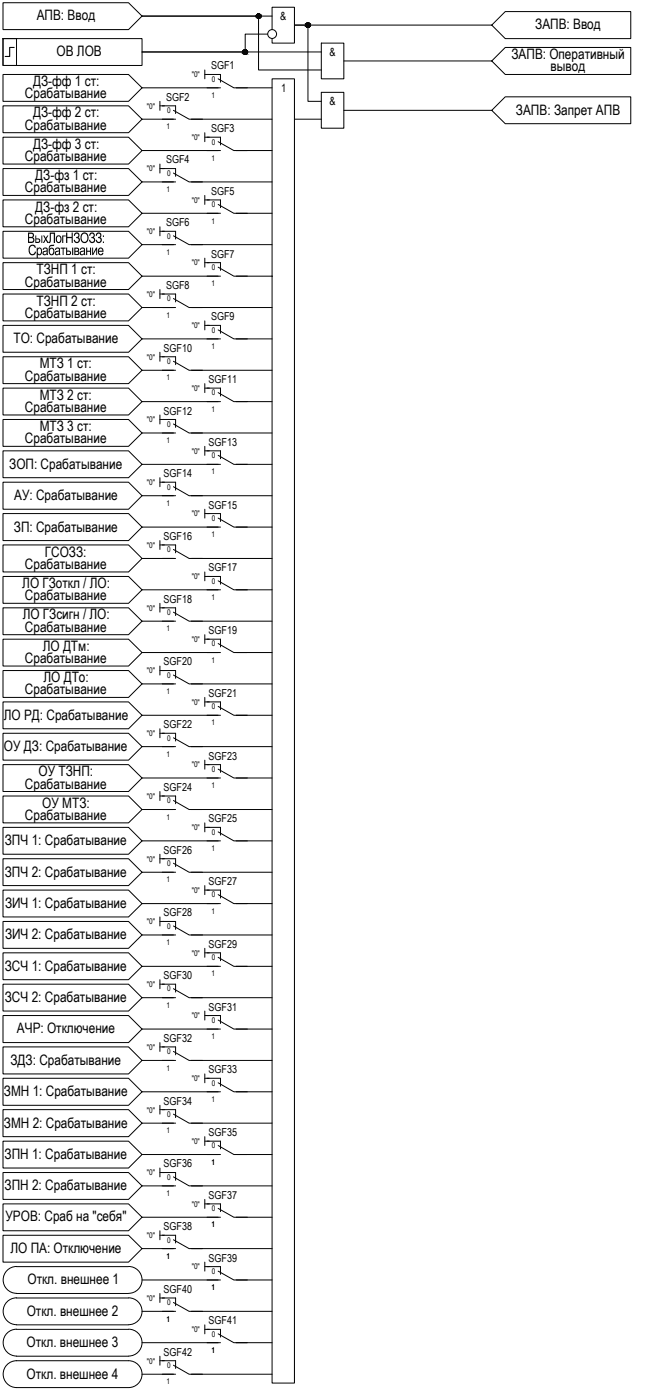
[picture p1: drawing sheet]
<svg xmlns="http://www.w3.org/2000/svg" width="176mm" height="382mm" viewBox="0 0 176 382" stroke-linecap="round" stroke-linejoin="round" font-family="sans-serif">
<!-- layer: 0 -->
<g fill="none" stroke="#000" stroke-width=".27">
<path d="M.8 .7h34.2l3.7 3.7-3.7 3.7h-34.2zM.8 10.5h3.7v7.4h-3.7zM.8 10.5h37.9v7.4h-37.9zM38.7 4.4h31.8v14.7h17.1M38.7 4.4h35.4M55.8 19.1v2.4M72.9 9.3h-6.1v4.9h-28.1h48.9M74.1 8.1v-6.1h6.1v9.8h-6.1v-1.3M87.6 11.8h6.1v9.7h-6.1zM93.7 16.6h40.3M134 6.8l3.7-3.6h34.2v7.3h-34.2zM134 6.8h-53.8h3.7v20.8h3.7"/>
<path d="M134 16.6l3.7-3.7h34.2v7.4h-34.2zM.8 20.3h34.2l3.7 3.6-3.7 3.7h-34.2zM.8 28.9h34.2l3.7 3.6-3.7 3.7h-34.2zM.8 37.4h34.2l3.7 3.6-3.7 3.7h-34.2zM38.7 32.5h8.6M38.7 23.9h20.8M43.6 27.6v2.5M43.6 28.9h1.2M52.1 32.5h22M55.8 36.2v2.4M55.8 20.3h1.2M55.8 37.4h1.2"/>
<path d="M64.4 23.9h9.7M74.1 21.5h6.1v355.6h-6.1zM80.2 32.5h7.4M87.6 25.2h6.1v9.8h-6.1zM93.7 30.1h40.3M134 30.1l3.7-3.7h34.2v7.3h-34.2zM.8 46h34.2l3.7 3.6-3.7 3.7h-34.2zM.8 54.5h34.2l3.7 3.7-3.7 3.6h-34.2zM38.7 58.2h20.8M38.7 49.6h8.6M38.7 41h20.8M43.6 44.7v2.5"/>
<path d="M43.6 46h1.2M52.1 49.6h22M55.8 53.3v2.4M55.8 54.5h1.2M64.4 58.2h9.7M64.4 41h9.7M.8 63.1h34.2l3.7 3.6-3.7 3.7h-34.2zM.8 71.6h34.2l3.7 3.7-3.7 3.6h-34.2zM38.7 75.3h20.8M38.7 66.7h8.6M43.6 61.8v2.5M43.6 78.9v2.5"/>
<path d="M43.6 63.1h1.2M52.1 66.7h22M55.8 70.4v2.4M55.8 71.6h1.2M64.4 75.3h9.7M.8 80.2h34.2l3.7 3.6-3.7 3.7h-34.2zM.8 88.7h34.2l3.7 3.7-3.7 3.6h-34.2zM.8 97.3h34.2l3.7 3.7-3.7 3.6h-34.2zM38.7 92.4h20.8M38.7 83.8h8.6M43.6 96v2.5M43.6 80.2h1.2"/>
<path d="M43.6 97.3h1.2M52.1 83.8h22M55.8 87.5v2.4M55.8 88.7h1.2M64.4 92.4h9.7M.8 105.8h34.2l3.7 3.7-3.7 3.6h-34.2zM.8 114.4h34.2l3.7 3.7-3.7 3.6h-34.2zM38.7 118.1h8.6M38.7 109.5h20.8M38.7 101h8.6M43.6 113.1v2.5M43.6 114.4h1.2"/>
<path d="M52.1 118.1h22M52.1 101h22M55.8 104.6v2.4M55.8 105.8h1.2M64.4 109.5h9.7M.8 122.9h34.2l3.7 3.7-3.7 3.6h-34.2zM.8 131.5h34.2l3.7 3.7-3.7 3.6h-34.2zM38.7 135.2h8.6M38.7 126.6h20.8M43.6 130.2v2.5M43.6 131.5h1.2M52.1 135.2h22"/>
<path d="M55.8 121.7v2.4M55.8 138.8v2.5M55.8 122.9h1.2M64.4 126.6h9.7M.8 157.2h34.2l3.7 3.6-3.7 3.7h-34.2zM38.7 143.7l-3.7 3.7h-34.2v-7.4h34.2l3.7 3.7h20.8M38.7 152.3l-3.7 3.6h-34.2v-7.3h34.2l3.7 3.7h8.6M43.6 147.4v2.4M43.6 148.6h1.2M52.1 152.3h22M55.8 155.9v2.5M55.8 157.2h1.2"/>
<path d="M55.8 140h1.2M64.4 143.7h9.7M.8 165.7h34.2l3.7 3.7-3.7 3.6h-34.2zM.8 174.3h34.2l3.7 3.6-3.7 3.7h-34.2zM38.7 177.9h20.8M38.7 169.4h8.6M38.7 160.8h20.8M43.6 164.5v2.4M43.6 165.7h1.2M52.1 169.4h22M55.8 173v2.5M55.8 174.3h1.2"/>
<path d="M64.4 177.9h9.7M64.4 160.8h9.7M.8 182.8h34.2l3.7 3.7-3.7 3.6h-34.2zM.8 191.4h34.2l3.7 3.6-3.7 3.7h-34.2zM.8 199.9h34.2l3.7 3.7-3.7 3.6h-34.2zM38.7 195h20.8M38.7 186.5h8.6M43.6 181.6v2.5M43.6 198.7v2.5M43.6 199.9h1.2M43.6 182.8h1.2M52.1 186.5h22"/>
<path d="M55.8 190.1v2.5M55.8 191.4h1.2M64.4 195h9.7M.8 208.5h34.2l3.7 3.6-3.7 3.7h-34.2zM.8 217h34.2l3.7 3.7-3.7 3.7h-34.2zM38.7 212.1h20.8M38.7 203.6h8.6M43.6 215.8v2.5M43.6 217h1.2M52.1 203.6h22M55.8 207.2v2.5M55.8 208.5h1.2"/>
<path d="M64.4 212.1h9.7M.8 225.6h34.2l3.7 3.7-3.7 3.6h-34.2zM.8 234.1h34.2l3.7 3.7-3.7 3.7h-34.2zM38.7 237.8h8.6M38.7 229.3h20.8M38.7 220.7h8.6M43.6 232.9v2.5M43.6 234.1h1.2M52.1 237.8h22M52.1 220.7h22M55.8 224.4v2.4M55.8 225.6h1.2"/>
<path d="M64.4 229.3h9.7M.8 242.7h34.2l3.7 3.7-3.7 3.6h-34.2zM.8 259.8h34.2l3.7 3.7-3.7 3.6h-34.2zM.8 251.2h34.2l3.7 3.7-3.7 3.7h-34.2zM38.7 254.9h8.6M38.7 246.4h20.8M43.6 250v2.5M43.6 251.2h1.2M52.1 254.9h22M55.8 241.5v2.4M55.8 258.6v2.4M55.8 259.8h1.2"/>
<path d="M55.8 242.7h1.2M64.4 246.4h9.7M.8 276.9h34.2l3.7 3.7-3.7 3.7h-34.2zM.8 268.3h34.2l3.7 3.7-3.7 3.7h-34.2zM38.7 272h8.6M38.7 263.5h20.8M43.6 267.1v2.5M43.6 268.3h1.2M52.1 272h22M55.8 275.7v2.4M55.8 276.9h1.2M64.4 263.5h9.7"/>
<path d="M.8 285.4h34.2l3.7 3.7-3.7 3.7h-34.2zM.8 294h34.2l3.7 3.7-3.7 3.7h-34.2zM38.7 280.6h20.8M38.7 289.1h8.6M38.7 297.7h20.8M43.6 284.3v2.4M43.6 285.4h1.2M52.1 289.1h22M55.8 292.8v2.4M55.8 294h1.2M64.4 280.6h9.7M64.4 297.7h9.7"/>
<path d="M.8 311.1h34.2l3.7 3.7-3.7 3.7h-34.2zM.8 302.5h34.2l3.7 3.7-3.7 3.7h-34.2zM.8 319.7h34.2l3.7 3.6-3.7 3.7h-34.2zM38.7 306.2h8.6M38.7 314.8h20.8M43.6 301.4v2.4M43.6 318.5v2.4M43.6 302.5h1.2M43.6 319.7h1.2M52.1 306.2h22M55.8 309.9v2.4M55.8 311.1h1.2"/>
<path d="M64.4 314.8h9.7M.8 328.2h34.2l3.7 3.7-3.7 3.7h-34.2zM.8 336.8h34.2l3.7 3.6-3.7 3.7h-34.2zM38.7 323.3h8.6M38.7 331.9h20.8M43.6 335.6v2.4M43.6 336.8h1.2M52.1 323.3h22M55.8 327v2.5M55.8 328.2h1.2M64.4 331.9h9.7M4.5 352.7h30.5"/>
<path d="M4.5 353.9h30.5M4.5 352.6a3.6 3.6 0 0 1-3.6-3.6 3.6 3.6 0 0 1 3.6-3.7h30.5a3.7 3.7 0 0 1 3.7 3.7 3.7 3.7 0 0 1-3.7 3.6M4.5 353.9a3.7 3.7 0 0 0-3.6 3.6 3.7 3.7 0 0 0 3.6 3.7h30.5a3.7 3.7 0 0 0 3.7-3.7 3.7 3.7 0 0 0-3.7-3.6M38.7 340.4h8.6M38.7 349h20.8M38.7 357.5h8.6M43.6 352.7v2.4M43.6 353.9h1.2M52.1 340.4h22M52.1 357.5h22M55.8 344.1v2.5M55.8 345.3h1.2"/>
<path d="M64.4 349h9.7M1.9 372.1a3.7 3.7 0 0 1 2.6-1.1h30.5a3.7 3.7 0 0 1 3.7 3.7 3.7 3.7 0 0 1-3.7 3.6h-30.5a3.7 3.7 0 0 1-3.4-2.2 3.7 3.7 0 0 1 .8-4zM4.5 369.8h30.5M4.5 369.7a3.6 3.6 0 0 1-3.6-3.6 3.6 3.6 0 0 1 3.6-3.7h30.5a3.7 3.7 0 0 1 3.7 3.7 3.7 3.7 0 0 1-3.7 3.6M38.7 366.1h20.8M38.7 374.7h8.6M43.6 369.8v2.4M43.6 371h1.2M52.1 374.7h22M55.8 361.2v2.5M55.8 362.4h1.2M64.4 366.1h9.7"/>
<circle cx="66.8" cy="14.1" r=".61"/>
<circle cx="70.5" cy="4.4" r=".61"/>
<circle cx="74.2" cy="9.3" r="1.21"/>
<circle cx="83.9" cy="6.8" r=".61"/>
</g>
<g fill="none" stroke="#000" stroke-width=".27">
<path d="M44.2 28.9h3.7v2.1M44.2 32.5h3.7M47.3 30.1l4.2 2.4h3.7M56.4 20.3h3.7v2.1M56.4 37.4h3.7v2.1M56.4 23.9h3.7M59.5 21.5l4.2 2.4h3.7M59.5 38.6l4.2 2.4h3.7M44.2 46h3.7v2.1M44.2 49.6h3.7M47.3 47.2l4.2 2.4h3.7M56.4 54.5h3.7v2.1"/>
<path d="M56.4 41h3.7M56.4 58.2h3.7M59.5 55.7l4.2 2.5h3.7M44.2 63.1h3.7v2.1M44.2 66.7h3.7M47.3 64.3l4.2 2.4h3.7M56.4 71.6h3.7v2.1M56.4 75.3h3.7M59.5 72.8l4.2 2.5h3.7M44.2 80.2h3.7v2.1M44.2 97.3h3.7v2.1M44.2 83.8h3.7"/>
<path d="M47.3 81.4l4.2 2.4h3.7M47.3 98.5l4.2 2.5h3.7M56.4 88.7h3.7v2.2M56.4 92.4h3.7M59.5 89.9l4.2 2.5h3.7M44.2 114.4h3.7v2.1M44.2 101h3.7M44.2 118.1h3.7M47.3 115.6l4.2 2.5h3.7M56.4 105.8h3.7v2.2M56.4 109.5h3.7M59.5 107l4.2 2.5h3.7"/>
<path d="M44.2 131.5h3.7v2.1M44.2 135.2h3.7M47.3 132.7l4.2 2.5h3.7M56.4 122.9h3.7v2.2M56.4 126.6h3.7M59.5 124.1l4.2 2.5h3.7M44.2 148.6h3.7v2.1M44.2 152.3h3.7M47.3 149.8l4.2 2.5h3.7M56.4 140h3.7v2.2M56.4 157.2h3.7v2.1M56.4 143.7h3.7"/>
<path d="M59.5 158.4l4.2 2.4h3.7M59.5 141.3l4.2 2.4h3.7M44.2 165.7h3.7v2.1M44.2 169.4h3.7M47.3 166.9l4.2 2.5h3.7M56.4 174.3h3.7v2.1M56.4 160.8h3.7M56.4 177.9h3.7M59.5 175.5l4.2 2.4h3.7M44.2 182.8h3.7v2.1M44.2 199.9h3.7v2.1M44.2 186.5h3.7"/>
<path d="M47.3 184.1l4.2 2.4h3.7M56.4 191.4h3.7v2.1M56.4 195h3.7M59.5 192.6l4.2 2.4h3.7M44.2 217h3.7v2.1M44.2 203.6h3.7M47.3 201.2l4.2 2.4h3.7M47.3 218.3l4.2 2.4h3.7M56.4 208.5h3.7v2.1M56.4 212.1h3.7M59.5 209.7l4.2 2.4h3.7M44.2 234.1h3.7v2.2"/>
<path d="M44.2 237.8h3.7M44.2 220.7h3.7M47.3 235.4l4.2 2.4h3.7M56.4 225.6h3.7v2.1M56.4 229.3h3.7M59.5 226.8l4.2 2.5h3.7M44.2 251.2h3.7v2.2M44.2 254.9h3.7M47.3 252.5l4.2 2.4h3.7M56.4 242.7h3.7v2.1M56.4 259.8h3.7v2.1M56.4 246.4h3.7"/>
<path d="M59.5 243.9l4.2 2.5h3.7M44.2 268.3h3.7v2.2M44.2 272h3.7M47.3 269.6l4.2 2.4h3.7M56.4 276.9h3.7v2.1M56.4 263.5h3.7M59.5 261l4.2 2.5h3.7M59.5 278.1l4.2 2.5h3.7M44.2 285.4h3.7v2.2M44.2 289.1h3.7M47.3 286.7l4.2 2.4h3.7M56.4 294h3.7v2.1"/>
<path d="M56.4 280.6h3.7M56.4 297.7h3.7M59.5 295.2l4.2 2.5h3.7M44.2 302.5h3.7v2.2M44.2 319.7h3.7v2.1M44.2 306.2h3.7M47.3 303.8l4.2 2.4h3.7M56.4 311.1h3.7v2.2M56.4 314.8h3.7M59.5 312.3l4.2 2.5h3.7M44.2 336.8h3.7v2.1M44.2 323.3h3.7"/>
<path d="M47.3 320.9l4.2 2.4h3.7M47.3 338l4.2 2.4h3.7M56.4 328.2h3.7v2.2M56.4 331.9h3.7M59.5 329.5l4.2 2.4h3.7M44.2 353.9h3.7v2.1M44.2 340.4h3.7M44.2 357.5h3.7M47.3 355.1l4.2 2.4h3.7M56.4 345.3h3.7v2.2M56.4 349h3.7M59.5 346.6l4.2 2.4h3.7"/>
<path d="M44.2 371h3.7v2.1M44.2 374.7h3.7M47.3 372.2l4.2 2.5h3.7M56.4 362.4h3.7v2.2M56.4 366.1h3.7M59.5 363.7l4.2 2.4h3.7"/>
</g>
<!-- layer: TEXT -->
<g fill="#000">
<path d="M18 63.4h.3v1.2h1.2v-1.2h.3v2.8h-.3v-1.3h-1.2v1.3h-.3zM20.4 63.6l.4-.2 .6 .1 .2 .4v.6a.24 .24 0 0 0-.2 .3 .24 .24 0 0 0 .2 .2l.2 .6-.3 .5-.7 .2-.5-.3-.2-.6 .3-.1 .4 .6h.4l.2-.3-.1-.5-.5-.2v-.3l.6-.3-.1-.5-.5-.1-.4 .6-.3-.1zM23.5 67.5h.3v.9h.7v-.9h.3v2h-.3v-.8h-.7v.8h-.3zM24.5 63.7l.5-.3 .5 .1 .3 .5v.5a.26 .26 0 0 0-.2 .3 .26 .26 0 0 0 .2 .2v.9l-.5 .4-.6-.1-.5-.8 .3-.1 .4 .6 .6-.1v-.7l-.6-.2v-.3l.5-.1 .1-.4-.1-.3-.4-.1-.3 .1-.1 .5-.3-.1zM25.1 67.5h.3v1.6l.8-1.6h.3v2h-.3v-1.5l-.8 1.5h-.3zM26.3 63.6l.5-.2 .6 .1 .2 .4-.1 .6a.24 .24 0 0 0-.2 .3 .24 .24 0 0 0 .3 .2l.1 .6-.3 .5-.7 .2-.4-.3-.3-.6 .3-.1 .4 .6h.5l.2-.3-.1-.5-.6-.2v-.3l.6-.3-.1-.5-.4-.1-.4 .6-.3-.1z"/>
<path d="M18 67.5h.3v.8l.7 .1 .3 .3 .1 .4-.3 .4h-1.1zM18.3 68.6v.7l.7-.1-.1-.5zM19.7 67.5h.3v2h-.3z"/>
<path d="M20.2 67.5h.9l.4 .2 .1 .5-.2 .3 .2 .5-.3 .5h-1.1zM20.5 67.8v.6l.7-.2a.29 .29 0 0 0 0-.3 .29 .29 0 0 0-.4-.1zM20.5 68.7v.6l.8-.1v-.4z"/>
<path d="M22.2 63.8l.4-.4h.5l.8 .4 .2 1.2-.2 .7-.3 .5-.8 .1-.6-.5-.3-1.4zM22.5 63.9l-.3 .6 .1 .9 .5 .5h.5l.5-.5v-1.1l-.5-.6z"/>
<path d="M21.9 67.7l.5-.2 .6 .1 .3 1.9h-.3l-.1-.2-.5 .3-.6-.2v-.7l.7-.3a.36 .36 0 0 0 .3-.4 .36 .36 0 0 0-.3-.4 .36 .36 0 0 0-.4 .4v.1h-.3zM22.1 68.8v.4l.4 .1 .3-.2 .1-.6z"/>
<path d="M26.9 67.7l.7-.2 .5 .3 .1 .9h-1.3l.5 .6h.3l.2-.4h.3l-.4 .6-.6 .1-.3-.3-.2-1.1zM27.1 68l-.1 .4h.9l-.3-.6z"/>
</g>
<!-- layer: 0 -->
<g fill="#000" stroke="#000" stroke-width=".27">
<path d="M66.7 14.8h.2zM70.3 5h.3zM70.4 3.8h.1zM83.8 7.4h.2z"/>
<path d="M66.7 13.6h.2zM66.7 13.6h.2z"/>
<path d="M66.7 13.6h.3zM66.6 13.6h.4z"/>
<path d="M66.6 13.6h.5zM66.6 13.6h.5z"/>
<path d="M66.6 14.8h.4zM66.6 14.8h.3z"/>
<path d="M66.6 13.6l.5 .1zM66.5 13.7h.6z"/>
<path d="M66.6 14.7h.5zM66.6 14.7l.4 .1z"/>
<path d="M66.5 13.7h.7zM66.5 13.7h.7z"/>
<path d="M66.5 14.7h.6zM66.5 14.7h.6z"/>
<path d="M66.4 13.7h.8zM66.4 13.7h.8z"/>
<path d="M66.4 14.7h.8zM66.4 14.7h.7z"/>
<path d="M66.4 13.7h.8zM66.4 13.7h.8z"/>
<path d="M66.4 14.6h.8zM66.4 14.6l.8 .1z"/>
<path d="M66.4 13.7l.9 .1zM66.4 13.7l.9 .1z"/>
<path d="M66.4 14.6h.8zM66.4 14.6h.8z"/>
<path d="M66.3 13.8h1zM66.3 13.8h1z"/>
<path d="M66.3 14.5h1zM66.3 14.5l.9 .1z"/>
<path d="M66.3 13.8l1 .1zM66.3 13.8l1 .1z"/>
<path d="M66.3 13.9l1.1 .1zM66.3 13.9l1.1 .1z"/>
<path d="M66.3 14.5h1zM66.3 14.5h1z"/>
<path d="M66.3 14.5h1zM66.3 14.5h1z"/>
<path d="M66.2 14h1.2zM66.2 14h1.2z"/>
<path d="M66.2 14l1.2 .1zM66.2 14l1.2 .1z"/>
<path d="M66.2 14.3l1.2 .1zM66.2 14.3l1.2 .1z"/>
<path d="M66.2 14.4h1.2zM66.2 14.4l1.1 .1z"/>
<path d="M66.2 14.1h1.2zM66.2 14.1h1.2z"/>
<path d="M66.2 14.1l1.2 .1zM66.2 14.1l1.2 .1z"/>
<path d="M66.2 14.2l1.2 .1zM66.2 14.2l1.2 .1z"/>
<path d="M66.2 14.3h1.2zM66.2 14.3h1.2z"/>
<path d="M66.2 14.3h1.2zM66.2 14.3h1.2z"/>
<path d="M70.3 5h.2zM70.4 5h.1z"/>
<path d="M70.4 3.8h.2zM70.3 3.8h.3z"/>
<path d="M70.3 3.8h.4zM70.3 3.8h.4z"/>
<path d="M70.3 3.8h.4zM70.2 3.8h.5z"/>
<path d="M70.3 5h.4zM70.3 5h.3z"/>
<path d="M70.2 3.8l.6 .1zM70.2 3.8l.6 .1z"/>
<path d="M70.2 4.9h.5zM70.2 4.9l.5 .1z"/>
<path d="M70.2 3.9h.6zM70.2 3.9h.6z"/>
<path d="M70.2 4.9h.6zM70.2 4.9h.5z"/>
<path d="M70.1 3.9h.8zM70.1 3.9h.8z"/>
<path d="M70.1 4.9h.7zM70.1 4.9h.7z"/>
<path d="M70.1 3.9l.8 .1zM70.1 3.9l.8 .1z"/>
<path d="M70.1 4.9h.8zM70.1 4.9h.7z"/>
<path d="M70 4h1zM70 4h1z"/>
<path d="M70 4.8h.9zM70 4.8l.9 .1z"/>
<path d="M70 4l1 .1zM70 4l1 .1z"/>
<path d="M69.9 4.1h1.1zM69.9 4.1h1.1z"/>
<path d="M69.9 4.7l1.1 .1zM69.9 4.7l1.1 .1z"/>
<path d="M70 4.8h1zM70 4.8h.9z"/>
<path d="M69.9 4.1l1.1 .1zM69.9 4.1l1.1 .1z"/>
<path d="M69.9 4.7h1.1zM69.9 4.7h1.1z"/>
<path d="M69.9 4.2h1.1zM69.9 4.2h1.1z"/>
<path d="M69.9 4.2l1.1 .1zM69.9 4.2l1.1 .1z"/>
<path d="M69.9 4.3h1.2zM69.9 4.3h1.2z"/>
<path d="M69.9 4.5l1.1 .1zM69.9 4.5l1.1 .1z"/>
<path d="M69.9 4.6h1.1zM69.9 4.6h1.1z"/>
<path d="M69.9 4.6h1.1zM69.9 4.6l1.1 .1z"/>
<path d="M69.9 4.3l1.2 .1zM69.9 4.3l1.2 .1z"/>
<path d="M69.9 4.4l1.2 .1zM69.9 4.4l1.2 .1z"/>
<path d="M69.9 4.5h1.2zM69.9 4.5h1.1z"/>
<path d="M83.8 6.3h.2zM83.8 6.3h.2z"/>
<path d="M83.8 6.3h.3zM83.7 6.3h.4z"/>
<path d="M83.7 6.3h.5zM83.7 6.3h.5z"/>
<path d="M83.7 7.4h.4zM83.7 7.4h.3z"/>
<path d="M83.7 6.3h.5zM83.7 6.3h.5z"/>
<path d="M83.7 7.4h.5zM83.7 7.4h.4z"/>
<path d="M83.6 6.3h.7zM83.6 6.3h.7z"/>
<path d="M83.6 7.4h.6zM83.6 7.4h.6z"/>
<path d="M83.6 6.3l.7 .1zM83.5 6.4h.8z"/>
<path d="M83.6 7.4h.7zM83.6 7.4h.6z"/>
<path d="M83.5 6.4h.8zM83.5 6.4h.8z"/>
<path d="M83.5 7.3h.8zM83.5 7.3l.8 .1z"/>
<path d="M83.5 6.4l.9 .1zM83.5 6.4l.9 .1z"/>
<path d="M83.5 7.3h.8zM83.5 7.3h.8z"/>
<path d="M83.4 6.5h1zM83.4 6.5h1z"/>
<path d="M83.4 7.2h1zM83.4 7.2l.9 .1z"/>
<path d="M83.4 6.5h1.1zM83.4 6.5h1.1z"/>
<path d="M83.4 7.2h1zM83.4 7.2h1z"/>
<path d="M83.4 6.5l1.1 .1zM83.4 6.5l1.1 .1z"/>
<path d="M83.3 6.6l1.2 .1zM83.3 6.6l1.2 .1z"/>
<path d="M83.3 7.1h1.2zM83.3 7.1h1.2z"/>
<path d="M83.4 7.1h1.1zM83.4 7.1l1 .1z"/>
<path d="M83.3 6.7h1.2zM83.3 6.7h1.2z"/>
<path d="M83.3 6.7l1.2 .1zM83.3 6.7l1.2 .1z"/>
<path d="M83.3 6.8h1.2zM83.3 6.8h1.2z"/>
<path d="M83.3 6.8l1.2 .1zM83.3 6.8l1.2 .1z"/>
<path d="M83.3 6.9l1.2 .1zM83.3 6.9l1.2 .1z"/>
<path d="M83.3 7h1.2zM83.3 7h1.2z"/>
<path d="M83.3 7h1.2zM83.3 7l1.2 .1z"/>
</g>
<path d="M3.9 12.9h-1.3v2.5h-1.2" fill="none" stroke="#000" stroke-width=".3"/>
<g font-size="3.9">
<text x="10" y="5.5">АПВ: Ввод</text>
<text x="145.9" y="8">ЗАПВ: Ввод</text>
<text x="15.4" y="15.4">ОВ ЛОВ</text>
<text x="139.4" y="16.2">ЗАПВ: Оперативный</text>
<text x="9" y="23.5">ДЗ-фф 1 ст:</text>
<text x="150" y="19.5">вывод</text>
<text x="6.8" y="26.8">Срабатывание</text>
<text x="6.8" y="35.4">Срабатывание</text>
<text x="9" y="32">ДЗ-фф 2 ст:</text>
<text x="140.6" y="31.3">ЗАПВ: Запрет АПВ</text>
<text x="9" y="40.6">ДЗ-фф 3 ст:</text>
<text x="6.8" y="43.9">Срабатывание</text>
<text x="6.8" y="52.5">Срабатывание</text>
<text x="9.6" y="49.1">ДЗ-фз 1 ст:</text>
<text x="9.6" y="57.7">ДЗ-фз 2 ст:</text>
<text x="6.8" y="61">Срабатывание</text>
<text x="7.4" y="66.2">ВыхЛогНЗОЗЗ</text>
<text x="7.6" y="69.5">Срабатывание</text>
<text x="27.7" y="66.2">:</text>
<text x="10" y="74.8">ТЗНП 1 ст:</text>
<text x="6.8" y="78.1">Срабатывание</text>
<text x="10" y="83.3">ТЗНП 2 ст:</text>
<text x="6.8" y="86.7">Срабатывание</text>
<text x="3.7" y="93.6">ТО: Срабатывание</text>
<text x="10.9" y="100.4">МТЗ 1 ст:</text>
<text x="6.8" y="103.8">Срабатывание</text>
<text x="6.8" y="112.3">Срабатывание</text>
<text x="10.9" y="109">МТЗ 2 ст:</text>
<text x="10.9" y="117.5">МТЗ 3 ст:</text>
<text x="6.8" y="120.9">Срабатывание</text>
<text x="2.5" y="127.8">ЗОП: Срабатывание</text>
<text x="3.9" y="136.3">АУ: Срабатывание</text>
<text x="3.8" y="144.9">ЗП: Срабатывание</text>
<text x="6.8" y="155.1">Срабатывание</text>
<text x="12.2" y="151.8">ГСОЗЗ:</text>
<text x="6.1" y="160.3">ЛО ГЗоткл / ЛО:</text>
<text x="6.8" y="163.7">Срабатывание</text>
<text x="6.2" y="168.9">ЛО ГЗсигн / ЛО:</text>
<text x="6.8" y="172.2">Срабатывание</text>
<text x="11.7" y="177.4">ЛО ДТм:</text>
<text x="6.8" y="180.8">Срабатывание</text>
<text x="11.9" y="186">ЛО ДТо:</text>
<text x="6.8" y="189.3">Срабатывание</text>
<text x="1" y="196.2">ЛО РД: Срабатывание</text>
<text x="1.1" y="204.8">ОУ ДЗ: Срабатывание</text>
<text x="6.8" y="215">Срабатывание</text>
<text x="10.5" y="211.7">ОУ ТЗНП:</text>
<text x="11.5" y="220.2">ОУ МТЗ:</text>
<text x="6.8" y="223.5">Срабатывание</text>
<text x="1.3" y="230.4">ЗПЧ 1: Срабатывание</text>
<text x="1.3" y="239">ЗПЧ 2: Срабатывание</text>
<text x="1.4" y="247.6">ЗИЧ 1: Срабатывание</text>
<text x="1.4" y="256.1">ЗИЧ 2: Срабатывание</text>
<text x="1.3" y="264.7">ЗСЧ 1: Срабатывание</text>
<text x="1.3" y="273.2">ЗСЧ 2: Срабатывание</text>
<text x="4.6" y="281.8">АЧР: Отключение</text>
<text x="2.9" y="290.3">ЗДЗ: Срабатывание</text>
<text x="1.1" y="298.9">ЗМН 1: Срабатывание</text>
<text x="1.1" y="307.5">ЗМН 2: Срабатывание</text>
<text x="1.2" y="316">ЗПН 1: Срабатывание</text>
<text x="1.2" y="324.6">ЗПН 2: Срабатывание</text>
<text x="1.5" y="332.9">УРОВ: Сраб на &quot;себя&quot;</text>
<text x="2.9" y="341.7">ЛО ПА: Отключение</text>
<text x="7.5" y="350.2">Откл. внешнее 1</text>
<text x="7.3" y="358.8">Откл. внешнее 2</text>
<text x="7.3" y="367.3">Откл. внешнее 3</text>
<text x="7.3" y="375.9">Откл. внешнее 4</text>
</g>
<g font-size="3.1">
<text x="76.3" y="5.5">&amp;</text>
<text x="89.8" y="15.3">&amp;</text>
<text x="76.6" y="25">1</text>
<text x="89.8" y="28.7">&amp;</text>
</g>
<g font-size="3">
<text x="57.5" y="18.9">SGF1</text>
<text x="45.3" y="27.5">SGF2</text>
<text x="57.5" y="36">SGF3</text>
<text x="45.3" y="44.6">SGF4</text>
<text x="57.5" y="53.1">SGF5</text>
<text x="45.3" y="61.7">SGF6</text>
<text x="57.5" y="70.2">SGF7</text>
<text x="45.3" y="78.8">SGF8</text>
<text x="57.5" y="87.4">SGF9</text>
<text x="44.6" y="95.9">SGF10</text>
<text x="56.8" y="104.5">SGF11</text>
<text x="44.6" y="113">SGF12</text>
<text x="56.8" y="121.6">SGF13</text>
<text x="44.6" y="130.1">SGF14</text>
<text x="56.8" y="138.7">SGF15</text>
<text x="44.6" y="147.2">SGF16</text>
<text x="56.8" y="155.8">SGF17</text>
<text x="44.6" y="164.3">SGF18</text>
<text x="56.8" y="172.9">SGF19</text>
<text x="44.6" y="181.4">SGF20</text>
<text x="56.8" y="190">SGF21</text>
<text x="44.6" y="198.5">SGF22</text>
<text x="56.8" y="207.1">SGF23</text>
<text x="44.6" y="215.6">SGF24</text>
<text x="56.8" y="224.2">SGF25</text>
<text x="44.6" y="232.8">SGF26</text>
<text x="56.8" y="241.3">SGF27</text>
<text x="44.6" y="249.9">SGF28</text>
<text x="56.8" y="258.4">SGF29</text>
<text x="44.6" y="267">SGF30</text>
<text x="56.8" y="275.5">SGF31</text>
<text x="44.6" y="284.1">SGF32</text>
<text x="56.8" y="292.6">SGF33</text>
<text x="44.6" y="301.2">SGF34</text>
<text x="56.8" y="309.7">SGF35</text>
<text x="44.6" y="318.3">SGF36</text>
<text x="56.8" y="326.8">SGF37</text>
<text x="44.6" y="335.4">SGF38</text>
<text x="56.8" y="343.9">SGF39</text>
<text x="44.6" y="352.5">SGF40</text>
<text x="56.8" y="361">SGF41</text>
<text x="44.6" y="369.6">SGF42</text>
</g>
<g font-size="2.1">
<text x="52.3" y="21.1">&quot;0&quot;</text>
<text x="57.8" y="22.3">0</text>
<text x="40" y="29.6">&quot;0&quot;</text>
<text x="57.6" y="26.7">1</text>
<text x="45.4" y="35.2">1</text>
<text x="45.5" y="30.8">0</text>
<text x="52.3" y="38.2">&quot;0&quot;</text>
<text x="57.8" y="39.4">0</text>
<text x="40" y="46.7">&quot;0&quot;</text>
<text x="45.5" y="47.9">0</text>
<text x="57.6" y="43.8">1</text>
<text x="45.4" y="52.4">1</text>
<text x="52.3" y="55.3">&quot;0&quot;</text>
<text x="57.8" y="56.5">0</text>
<text x="40" y="63.8">&quot;0&quot;</text>
<text x="45.5" y="65.1">0</text>
<text x="57.6" y="60.9">1</text>
<text x="45.4" y="69.5">1</text>
<text x="52.3" y="72.4">&quot;0&quot;</text>
<text x="57.8" y="73.6">0</text>
<text x="40" y="80.9">&quot;0&quot;</text>
<text x="45.5" y="82.2">0</text>
<text x="57.6" y="78">1</text>
<text x="45.4" y="86.6">1</text>
<text x="52.3" y="89.5">&quot;0&quot;</text>
<text x="57.6" y="95.2">1</text>
<text x="57.8" y="90.7">0</text>
<text x="40" y="98">&quot;0&quot;</text>
<text x="45.5" y="99.3">0</text>
<text x="45.4" y="103.7">1</text>
<text x="52.3" y="106.6">&quot;0&quot;</text>
<text x="57.8" y="107.8">0</text>
<text x="57.6" y="112.3">1</text>
<text x="40" y="115.1">&quot;0&quot;</text>
<text x="45.5" y="116.4">0</text>
<text x="45.4" y="120.8">1</text>
<text x="52.3" y="123.7">&quot;0&quot;</text>
<text x="57.8" y="124.9">0</text>
<text x="57.6" y="129.4">1</text>
<text x="40" y="132.2">&quot;0&quot;</text>
<text x="45.4" y="137.9">1</text>
<text x="45.5" y="133.5">0</text>
<text x="52.3" y="140.8">&quot;0&quot;</text>
<text x="57.8" y="142">0</text>
<text x="40" y="149.3">&quot;0&quot;</text>
<text x="57.6" y="146.5">1</text>
<text x="45.5" y="150.6">0</text>
<text x="52.3" y="157.9">&quot;0&quot;</text>
<text x="57.8" y="159.1">0</text>
<text x="40" y="166.5">&quot;0&quot;</text>
<text x="45.5" y="167.7">0</text>
<text x="57.6" y="163.6">1</text>
<text x="45.4" y="172.1">1</text>
<text x="52.3" y="175">&quot;0&quot;</text>
<text x="57.8" y="176.3">0</text>
<text x="40" y="183.6">&quot;0&quot;</text>
<text x="45.5" y="184.8">0</text>
<text x="57.6" y="180.7">1</text>
<text x="45.4" y="189.2">1</text>
<text x="52.3" y="192.1">&quot;0&quot;</text>
<text x="57.6" y="197.8">1</text>
<text x="57.8" y="193.4">0</text>
<text x="40" y="200.7">&quot;0&quot;</text>
<text x="45.5" y="201.9">0</text>
<text x="45.4" y="206.3">1</text>
<text x="52.3" y="209.2">&quot;0&quot;</text>
<text x="57.6" y="214.9">1</text>
<text x="57.8" y="210.5">0</text>
<text x="40" y="217.8">&quot;0&quot;</text>
<text x="45.5" y="219">0</text>
<text x="45.4" y="223.5">1</text>
<text x="52.3" y="226.3">&quot;0&quot;</text>
<text x="57.8" y="227.6">0</text>
<text x="57.6" y="232">1</text>
<text x="40" y="234.9">&quot;0&quot;</text>
<text x="45.5" y="236.1">0</text>
<text x="45.4" y="240.6">1</text>
<text x="52.3" y="243.4">&quot;0&quot;</text>
<text x="57.8" y="244.7">0</text>
<text x="40" y="252">&quot;0&quot;</text>
<text x="57.6" y="249.1">1</text>
<text x="45.4" y="257.7">1</text>
<text x="45.5" y="253.2">0</text>
<text x="52.3" y="260.5">&quot;0&quot;</text>
<text x="57.8" y="261.8">0</text>
<text x="40" y="269.1">&quot;0&quot;</text>
<text x="57.6" y="266.2">1</text>
<text x="45.4" y="274.8">1</text>
<text x="45.5" y="270.3">0</text>
<text x="52.3" y="277.7">&quot;0&quot;</text>
<text x="57.8" y="278.9">0</text>
<text x="40" y="286.2">&quot;0&quot;</text>
<text x="45.5" y="287.4">0</text>
<text x="57.6" y="283.3">1</text>
<text x="45.4" y="291.9">1</text>
<text x="52.3" y="294.8">&quot;0&quot;</text>
<text x="57.8" y="296">0</text>
<text x="40" y="303.3">&quot;0&quot;</text>
<text x="45.5" y="304.5">0</text>
<text x="57.6" y="300.4">1</text>
<text x="45.4" y="309">1</text>
<text x="52.3" y="311.9">&quot;0&quot;</text>
<text x="57.6" y="317.5">1</text>
<text x="57.8" y="313.1">0</text>
<text x="40" y="320.4">&quot;0&quot;</text>
<text x="45.5" y="321.7">0</text>
<text x="45.4" y="326.1">1</text>
<text x="52.3" y="329">&quot;0&quot;</text>
<text x="57.6" y="334.6">1</text>
<text x="57.8" y="330.2">0</text>
<text x="40" y="337.6">&quot;0&quot;</text>
<text x="45.5" y="338.8">0</text>
<text x="45.4" y="343.2">1</text>
<text x="52.3" y="346.1">&quot;0&quot;</text>
<text x="57.8" y="347.3">0</text>
<text x="57.6" y="351.7">1</text>
<text x="40" y="354.7">&quot;0&quot;</text>
<text x="45.5" y="355.9">0</text>
<text x="45.4" y="360.3">1</text>
<text x="52.3" y="363.2">&quot;0&quot;</text>
<text x="57.8" y="364.4">0</text>
<text x="40" y="371.8">&quot;0&quot;</text>
<text x="57.6" y="368.9">1</text>
<text x="45.4" y="377.4">1</text>
<text x="45.5" y="373">0</text>
</g>
</svg>
